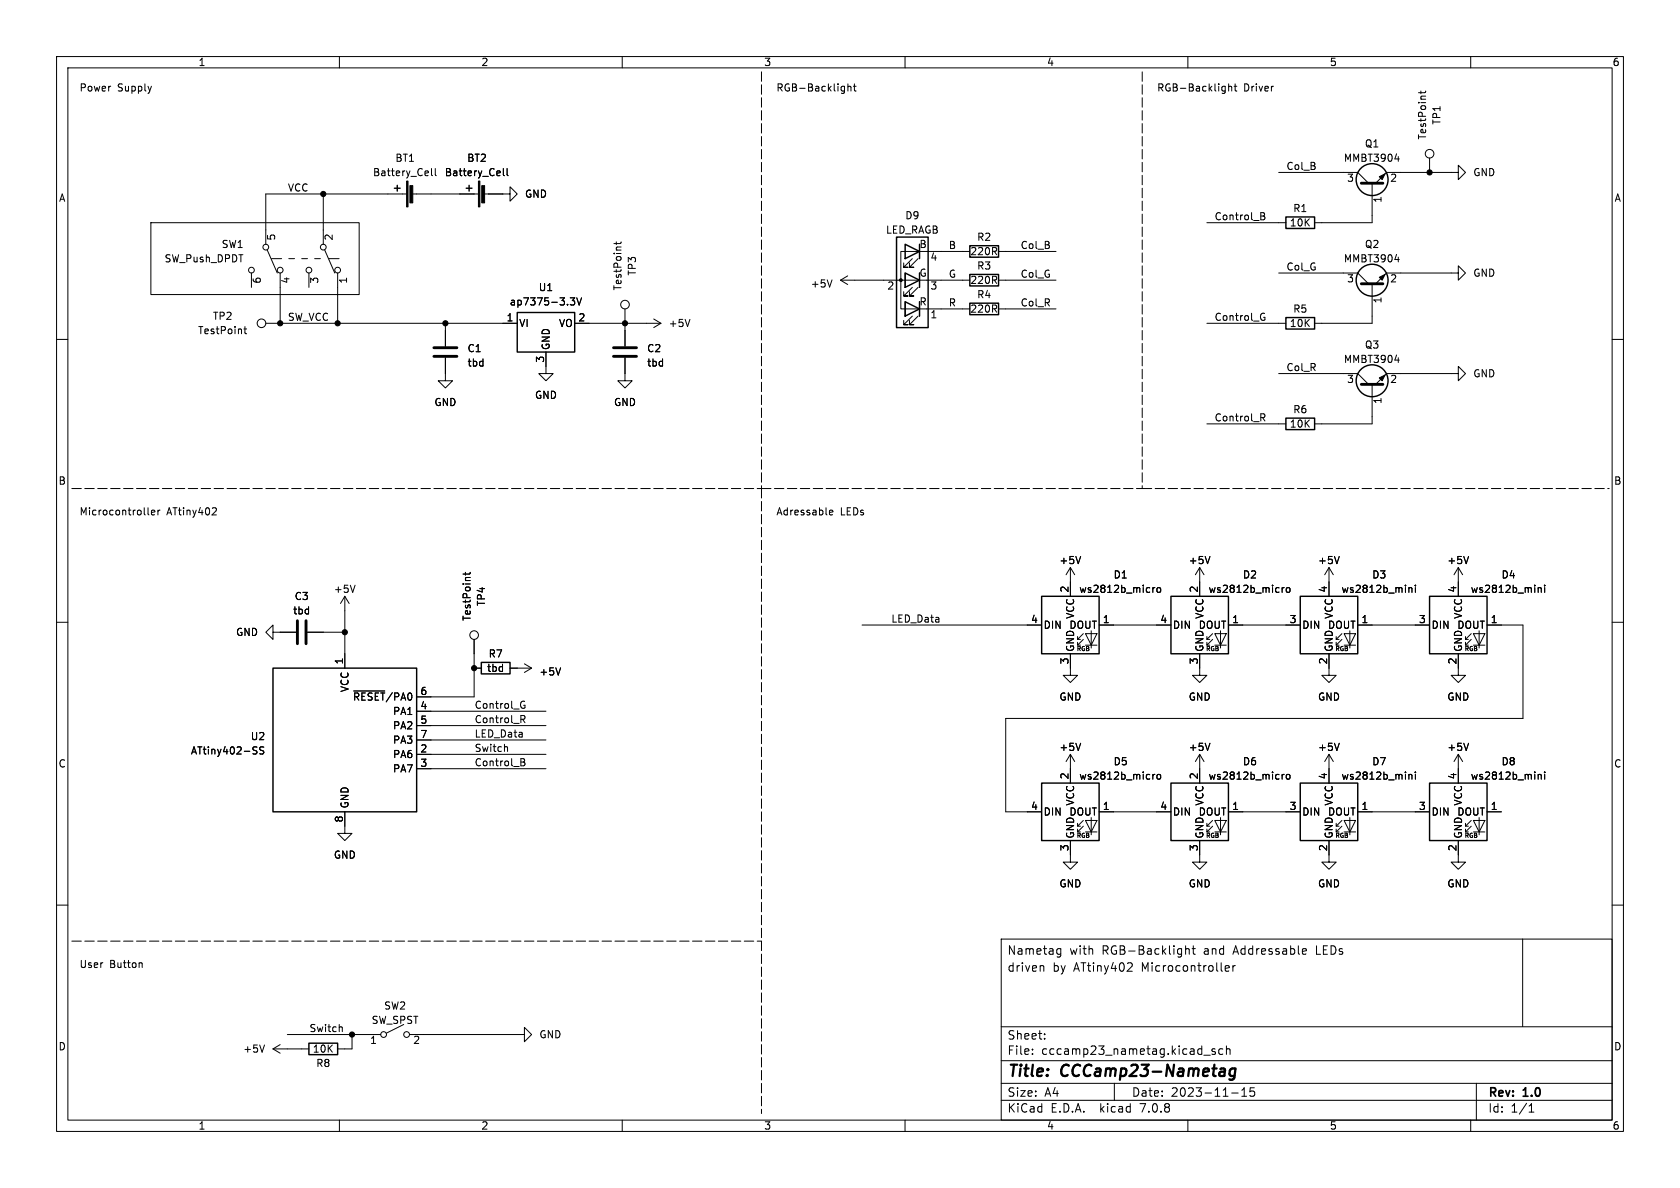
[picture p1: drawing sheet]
<svg xmlns="http://www.w3.org/2000/svg" width="297mm" height="210mm" viewBox="0 0 297 210" stroke-linecap="round" stroke-linejoin="round" font-family="sans-serif">
<g fill="none" stroke="#000" stroke-width=".18">
<path d="M10 10h277v190h-277zM12 12h273v186h-273zM60 10v2M110 10v2M149.9 14.8v1.3M149.9 15.4l.2-.2 .3 .1v.8M150.9 15.2h.5M151 14.8v1.1l.4 .2M160 10v2M210 10v2M217.2 15.4l.2-.2 .3 .1 .1 .8M217.2 14.8v1.3"/>
<path d="M218.2 15.2h.5M218.4 14.8v1.1l.3 .2M251.2 16.1v.5M252 16.1l-.1 .3h-1.1M260 10v2M26.7 39.4h36.8v12.7h-36.8zM57.1 34.3v8.9M71.9 34.3h-24.9v8.9M72.9 34.3h11.7M76.3 29.8v1.1l.2 .2M76.9 29.8v1.1l.2 .2M85.6 34.3h4.6v-1.3l1.2 1.3-1.2 1.3v-1.3"/>
<path d="M89 29.8v1.1l.2 .2M89.6 29.8v1.1l.2 .2M213.4 39.4h13.9M222.9 37.6l.6 .1 .1 .3-.3 .2M222.9 38.2h.4M223.3 38.2l.3 .2v.3l-.7 .2M226.1 30.5h13.9l1.9 1.9M242.6 32.4v7h-10.2M246.6 28.1h.8M247.2 27.7v.8M252.7 27.9v2.6M257.8 30.5v1.3l1.3-1.3-1.3-1.3v1.3h-12.7l-1.9 1.9"/>
<path d="M10 60h2M43.1 58.2h.5M43.3 57.7v1.1l.3 .2M44.4 48.3v2.5M47 57.2h44.4M47.2 44.2l1.8 4.1M48 45.7h1.8M49.5 48.3v8.9M51.1 45.7h1M53.3 45.7h1.1M54.6 48.3v2.5M55.6 45.7h1"/>
<path d="M57.4 44.2l1.8 4.1M58.2 45.7h1.7M59.7 48.3v8.9M78.7 57.2v4M100.8 52.6h.8l-.4 .5 .3 .2v.5l-.1 .1-.6-.1M101.6 57.2h15.2M102 52.6l.4 1.3 .4-1.3M109 42.8v.4M109.8 42.8l-.2 .3h-1.1M110.5 54.6v6.6M115.6 56.4l1.2 .8M116.8 57.2l-1.2 .7"/>
<path d="M122 56.5l-.5 1.2M147.1 49.5l-.4 1.2M148.6 49.5h14M148.6 49.5l1.3 .8M149.9 48.8l-1.3 .7M160 48.3v2.5zM160 50.8h.1M160 53.3v2.6zM160 55.9h.1M161.3 45.7l-1.5 1.5h.7h-.7v-.7M161.3 50.8l-1.5 1.5h.7h-.7v-.7M161.3 55.9l-1.5 1.5h.7h-.7v-.8"/>
<path d="M162.3 45.7l-1.5 1.5h.7h-.7v-.7M162.3 50.8l-1.5 1.5h.7h-.7v-.7M162.3 55.9l-1.5 1.5h.7h-.7v-.8M162.6 48.3v2.5M162.6 53.3v2.6M162.6 44.5h-3.3v10.1h3.3M163.8 54.6h7.6M163.8 49.5h7.6M163.8 44.5h7.6M176.5 54.6h10.2M176.5 49.5h10.2M176.5 44.5h10.2"/>
<path d="M213.4 57.2h13.9M223.1 55.4h.5M223.4 56.1h.2v.4l-.2 .1h-.3M226.1 48.3h13.9l1.9 1.9M242.6 50.2v7h-10.2M246.6 45.9h.8M247.2 45.5v.8M257.8 48.3v1.2l1.3-1.2-1.3-1.3v1.3h-12.7l-1.9 1.9M285 60h2M78.7 63.2v4.1h1.3l-1.3 1.3-1.2-1.3h1.2M96.5 62.2v3.8h1.3l-1.3 1.3-1.3-1.3h1.3M110.5 63.2v4.1h1.3l-1.3 1.3-1.3-1.3h1.3"/>
<path d="M213.4 74.9h13.9M222.9 73.1h.5l.2 .3-.1 .4h-.6M223.2 73.8l.4 .6M226.1 66h13.9l1.9 1.9M242.6 67.9v7h-10.2M246.6 63.7h.8M247.2 63.2v.9M257.8 66v1.3l1.3-1.3-1.3-1.2v1.2h-12.7l-1.9 1.9M26.2 90.8l.1 .2M26.8 90.6l.6-.1-.1-.3h-.3l-.2 .2v.6h.5M27.9 90.2v.8M28.3 90.2l-.4 .2"/>
<path d="M37.7 89.8h.4l.2 .3-.8 .9h.8M146.6 90.6l.6-.1v-.3h-.4l-.2 .2 .1 .6h.5M191 98.4l-.4 1.2M213.9 98.4l-.4 1.2M236.8 98.4l-.5 1.2M259.6 98.4l-.4 1.2M10 110h2M48.3 111.8v-1.3l-1.3 1.3 1.3 1.2v-1.2h4M54.4 111.8h6.6M61 105.4v12.7M61 105.4l-.8 1.3M61 105.4l.7 1.3"/>
<path d="M62.8 103.4l-.4 1.3M82.3 101.2v.5M83.1 101.2l-.2 .3h-1M83.8 113v10.2h-10.1M83.8 118.1h1.3M90.2 118.1h3.8M92.7 117.3l1.3 .8M94 118.1l-1.3 .8M99.1 118.1l-.4 1.2M152.4 110.5h31.7M189.2 115.6v3.8h1.3l-1.3 1.3-1.2-1.3h1.2M189.2 100.3v5.1"/>
<path d="M189.2 100.3l-.7 1.3M189.2 100.3l.8 1.3M190.5 114h.5M190.5 113h.5M191.5 113l-1 1v-.5M191.5 112l-1 1v-.5M191.9 112h2l-1 2zM191.9 114h2M192.9 111.5v3.1M194.3 110.5h12.7M203.8 103.9v.8M204.2 103.9l-.4 .2"/>
<path d="M204.6 104l.2-.1 .3 .1 .1 .5-.1 .2h-.3l-.2-.1zM212.1 115.6v3.8h1.3l-1.3 1.3-1.3-1.3h1.3M212.1 100.3v5.1M212.1 100.3l-.8 1.3M212.1 100.3l.8 1.3M213.4 114h.5M213.4 113h.5M214.4 113l-1 1v-.5M214.4 112l-1 1v-.5M214.8 112h2l-1 2zM214.8 114h2M215.8 111.5v3.1"/>
<path d="M217.2 110.5h12.7M226.7 103.9v.8M227 103.9l-.3 .2M227.5 104l.1-.1 .4 .1 .1 .5-.2 .2h-.3l-.1-.1zM234.9 115.6v3.8h1.3l-1.3 1.3-1.2-1.3h1.2M234.9 100.3v5.1M234.9 100.3l-.7 1.3M234.9 100.3l.8 1.3M236.2 114h.5M236.2 113h.5M237.2 113l-1 1v-.5M237.2 112l-1 1v-.5"/>
<path d="M237.6 112h2l-1 2zM237.6 114h2M238.6 111.5v3.1M240 110.5h12.7M249.1 104l.2-.1h.3v.8M249.1 103.9v.8M250.2 103.4v.2M250.2 103.9v.8M257.8 115.6v3.8h1.3l-1.3 1.3-1.3-1.3h1.3M257.8 100.3l-.8 1.3M257.8 100.3v5.1M257.8 100.3l.8 1.3"/>
<path d="M259.1 114h.5M259.1 113h.5M260.1 113l-1 1v-.5M260.1 112l-1 1v-.5M260.5 112h2l-1 2zM260.5 114h2M261.5 111.5v3.1M262.9 110.5h6.3v16.5h-91.4v16.5h6.3M271.9 104l.2-.1h.3l.1 .8M271.9 103.9v.8M273.1 103.4v.2M273.1 103.9v.8"/>
<path d="M285 110h2M44.9 132.6l.4 .2 .1 .3-.2 .2h-.3M44.9 132l.5 .1M46.6 132.1l-.4-.1-.2 .1v.4l.5 .3 .1 .3-.2 .2-.5-.1M62.5 122.1h5.5M73.7 133.4h22.8M73.7 135.9h22.8M73.7 125.7h22.8M73.7 128.3h22.8M73.7 130.8h22.8M89.4 132l.3 .2v.6M92.1 126.5h.5l.2 .2-.1 .4-.6 .1"/>
<path d="M92.1 134.1l.6 .1v.3l-.2 .2M92.1 134.7h.4M92.3 124h.4M92.4 127.2l.4 .6M92.5 134.7l.3 .3-.1 .3-.6 .1M92.6 124.7h.2v.4l-.2 .1h-.3M189.2 133.4v5M189.2 133.4l-.7 1.2M189.2 133.4l.8 1.2M191 131.4l-.4 1.3M203.8 136.9v.8M204.2 136.9l-.4 .2"/>
<path d="M204.7 137l.3-.1 .2 .2v.4l-.2 .2h-.3l-.2-.2zM212.1 133.4v5M212.1 133.4l-.8 1.2M212.1 133.4l.8 1.2M213.9 131.4l-.4 1.3M226.7 136.9v.8M227 136.9l-.3 .2M227.5 137l.3-.1 .3 .2v.4l-.3 .2h-.3l-.1-.2zM234.9 133.4v5M234.9 133.4l-.7 1.2M234.9 133.4l.8 1.2M236.8 131.4l-.5 1.3"/>
<path d="M249.1 136.9v.8M249.1 137l.2-.1 .3 .1v.7M250.2 136.5v.1M250.2 136.9v.8M257.8 133.4v5M257.8 133.4l-.8 1.2M257.8 133.4l.8 1.2M259.6 131.4l-.4 1.3M271.9 136.9v.8M271.9 137l.2-.1 .3 .1 .1 .7M273.1 136.5v.1M273.1 136.9v.8"/>
<path d="M10 160h2M61 143.5v3.8h1.2l-1.2 1.3-1.3-1.3h1.3M189.2 148.6v3.8h1.3l-1.3 1.3-1.2-1.3h1.2M190.5 147.1h.5M190.5 146.1h.5M191.5 146.1l-1 1v-.5M191.5 145l-1 1.1v-.6M191.9 145h2l-1 2.1zM191.9 147.1h2M192.9 144.5v3.1M194.3 143.5h12.7M212.1 148.6v3.8h1.3l-1.3 1.3-1.3-1.3h1.3"/>
<path d="M213.4 147.1h.5M213.4 146.1h.5M214.4 146.1l-1 1v-.5M214.4 145l-1 1.1v-.6M214.8 145h2l-1 2.1zM214.8 147.1h2M215.8 144.5v3.1M217.2 143.5h12.7M234.9 148.6v3.8h1.3l-1.3 1.3-1.2-1.3h1.2M236.2 147.1h.5M236.2 146.1h.5M237.2 146.1l-1 1v-.5"/>
<path d="M237.2 145l-1 1.1v-.6M237.6 145h2l-1 2.1zM237.6 147.1h2M238.6 144.5v3.1M240 143.5h12.7M257.8 148.6v3.8h1.3l-1.3 1.3-1.3-1.3h1.3M259.1 147.1h.5M259.1 146.1h.5M260.1 146.1l-1 1v-.5M260.1 145l-1 1.1v-.6M260.5 145h2l-1 2.1zM260.5 147.1h2"/>
<path d="M261.5 144.5v3.1M262.9 143.5h2.5M285 160h2M25 170.2l.1 .2v.6M177 166h108v32h-108zM184.1 170.7l.4 .1v.1v.8M187 168.6h.5M187 167.8h.5M187.5 167.7v1.2l-.1 .2-.4 .1M199.9 170.2l.3 .3-.1 .3-.9 .9h1M209.6 167.8l.2-.1 .4 .1v.9M209.6 167.2v1.5"/>
<path d="M210.7 167.7h.6M211 167.2v1.3l.3 .2M216.6 171.2l.7-.1-.1-.3-.4-.1-.2 .2 .1 .7h.5M218 170.7v1M218.4 170.7l-.3 .1-.1 .2M230.5 167.7l.4 .1 .1 .3-.8 .1M230.9 168.6l-.4 .1M269.2 166v15.5M46.8 184.7l-.5 1.3M48.3 185.4h6.3M48.3 185.4l1.2 .8M49.5 184.7l-1.2 .7"/>
<path d="M50.8 182.9h16.5M60 198v2M60.2 181.5l.3 .2v.7M62.2 182.9v2.5h-2.5M71.4 181.1l-3.1 1.5M72.4 182.9h20.3v-1.3l1.3 1.3-1.3 1.3v-1.3M110 198v2M160 198v2M177 194.5h108M177 191.5h108M177 187.5h108M177 181.5h108"/>
<path d="M182.5 186.3v.1M182.5 185.5v.1M184.7 183.6v.1M184.7 182.8v.1M197 191.5v3M210 198v2M212.8 186.5h1.2M214.8 185.5l-.3-.1-.3 .2 .1 .2 .5 .2v.3h-.6M216.2 185.5l-.5-.1-.2 .3v.4l.1 .2h.6M216.8 185.5l.2-.1 .4 .1 .1 .9M216.8 184.9v1.5M217.7 193.2h1.2"/>
<path d="M219.5 193.8h.9M219.5 192.7l.5-.4v1.5M221.7 192.3h-.7v.7l.2-.1h.5l.1 .3-.1 .5-.2 .1-.5-.1M260 198v2M261 191.5v6.5M270.3 196.6h.9M270.3 195.5l.4-.4v1.5"/>
<circle cx="252.7" cy="27.2" r=".76"/>
<circle cx="44.5" cy="47.8" r=".51"/>
<circle cx="46.2" cy="57.1" r=".76"/>
<circle cx="47" cy="43.7" r=".51"/>
<circle cx="49.5" cy="47.8" r=".51"/>
<circle cx="54.6" cy="47.8" r=".51"/>
<circle cx="57.2" cy="43.7" r=".51"/>
<circle cx="59.7" cy="47.8" r=".51"/>
<circle cx="110.5" cy="53.8" r=".76"/>
<circle cx="83.8" cy="112.3" r=".76"/>
<circle cx="67.8" cy="182.9" r=".51"/>
<circle cx="71.9" cy="182.9" r=".51"/>
</g>
<path d="M216.3 188.9l.3 .3-.2 1M216.5 190.1l-.2 .1M216.6 189.4h-.7M218.4 189a.66 .66 0 0 0-1 .3l-.1 .5 .2 .3 .2 .1 .6-.1M218.4 188.9l-.2 1.6a.6 .6 0 0 1-.9 .3" fill="none" stroke="#000" stroke-width=".4"/>
<g fill="none" stroke="#000" stroke-width=".25">
<path d="M69.7 33.3h1M70.2 32.8v1M82.4 33.3h1M82.9 32.8v1M227.3 38.4h5.1v2h-5.1zM91.4 55.2h10.2v7h-10.2zM158.5 41.9h5.6v16h-5.6zM160 43.2l2.6 1.3-2.6 1.2zM160 48.3l2.6 1.2-2.6 1.3zM160 53.3l2.6 1.3-2.6 1.3zM162.6 43.2v2.5M162.6 48.3v2.5"/>
<path d="M162.6 53.3v2.6M171.4 53.6h5.1v2h-5.1zM171.4 48.5h5.1v2h-5.1zM171.4 43.4h5.1v2.1h-5.1zM227.3 56.1h5.1v2.1h-5.1zM227.3 73.9h5.1v2h-5.1zM48.3 118.1h25.4v25.4h-25.4zM85.1 117.1h5.1v2h-5.1zM184.1 105.4h10.2v10.2h-10.2zM207 105.4h10.2v10.2h-10.2zM229.9 105.4h10.1v10.2h-10.1zM252.7 105.4h10.2v10.2h-10.2z"/>
<path d="M184.1 138.4h10.2v10.2h-10.2zM207 138.4h10.2v10.2h-10.2zM229.9 138.4h10.1v10.2h-10.1zM252.7 138.4h10.2v10.2h-10.2zM54.6 184.4h5.1v2h-5.1z"/>
<circle cx="242.6" cy="31.7" r="2.82"/>
<circle cx="242.6" cy="49.5" r="2.82"/>
<circle cx="242.6" cy="67.3" r="2.82"/>
</g>
<g fill="#000" stroke="#000" stroke-width=".18">
<path d="M71.9 32h.2v4.6h-.2zM72.5 32.8h.5v3.1h-.5zM84.6 32h.2v4.6h-.2zM85.2 32.8h.5v3.1h-.5zM243.8 31.2l1.1-.5-.6 1.1zM243.8 49l1.1-.5-.6 1zM243.8 66.8l1.1-.5-.6 1z"/>
<circle cx="57.1" cy="34.3" r=".46"/>
<circle cx="252.7" cy="30.5" r=".46"/>
<circle cx="49.5" cy="57.2" r=".46"/>
<circle cx="59.7" cy="57.2" r=".46"/>
<circle cx="78.7" cy="57.2" r=".46"/>
<circle cx="110.5" cy="57.2" r=".46"/>
<circle cx="159.3" cy="49.5" r=".25"/>
<circle cx="61" cy="111.8" r=".46"/>
<circle cx="83.8" cy="118.1" r=".46"/>
<circle cx="62.2" cy="182.9" r=".46"/>
</g>
<path d="M240.7 32.4h3.8M240.7 50.2h3.8M76.7 63h4.1M76.7 61.5h4.1M108.5 63h4M108.5 61.5h4M240.7 67.9h3.8M52.6 109.7v4.1M54.1 109.7v4.1" fill="none" stroke="#000" stroke-width=".51"/>
<path d="M134.6 12.7v73.7M201.9 12.7v73.7M12.7 86.4h121.9M134.6 86.4v110.5M134.6 86.4h67.3M201.9 86.4h82.6M201.9 86.4h.1M12.7 166.4h121.9" fill="none" stroke="#000" stroke-width=".18" stroke-dasharray="1.7 .6"/>
<g font-size="2.8">
<text x="178" y="190.9">Title:</text>
<text x="187.7" y="190.9">CCCamp23-Nametag</text>
</g>
<g font-size="2.1">
<text x="178" y="172">driven</text>
<text x="178" y="169">Nametag</text>
<text x="186.1" y="172">by</text>
<text x="189.1" y="169">with</text>
<text x="189.9" y="172">ATtiny402</text>
<text x="194.9" y="169">RGB-Backlight</text>
<text x="202" y="172">Microcontroller</text>
<text x="213" y="169">and</text>
<text x="218.3" y="169">Addressable</text>
<text x="233.1" y="169">LEDs</text>
<text x="178" y="184">Sheet:</text>
<text x="178" y="186.7">File:</text>
<text x="184.1" y="186.7">cccamp23_nametag.kicad_sch</text>
<text x="178" y="196.9">KiCad</text>
<text x="178" y="194.1">Size:</text>
<text x="184.7" y="194.1">A4</text>
<text x="185.7" y="196.9">E.D.A.</text>
<text x="194.6" y="196.9">kicad</text>
<text x="200" y="194.1">Date:</text>
<text x="201.8" y="196.9">7.0.8</text>
<text x="207" y="194.1">2023-11-15</text>
<text x="263" y="194.3">Rev:</text>
<text x="263" y="196.9">Id:</text>
<text x="267.1" y="196.9">1/1</text>
<text x="269.4" y="194.3">1.0</text>
</g>
<g font-size="1.8">
<text x="35" y="11.9">1</text>
<text x="85" y="11.9">2</text>
<text x="135" y="11.9">3</text>
<text x="185" y="11.9">4</text>
<text x="235" y="11.9">5</text>
<text x="285" y="11.9">6</text>
<text x="14" y="16.3">Power</text>
<text x="20.8" y="16.3">Supply</text>
<text x="137.2" y="16.3">RGB-Backlight</text>
<text x="204.5" y="16.3">RGB-Backlight</text>
<text x="219.9" y="16.3">Driver</text>
<text x="254.9" y="22.1" transform="rotate(-90 254.9 22.1)">TP1</text>
<text x="69.8" y="28.8">BT1</text>
<text x="82.5" y="28.8">BT2</text>
<text x="237.5" y="28.8">MMBT3904</text>
<text x="241.2" y="26.3">Q1</text>
<text x="252.3" y="24.8" transform="rotate(-90 252.3 24.8)">TestPoint</text>
<text x="10.3" y="35.9">A</text>
<text x="50.8" y="33.9">VCC</text>
<text x="65.8" y="31.3">Battery_Cell</text>
<text x="78.5" y="31.3">Battery_Cell</text>
<text x="92.7" y="35.2">GND</text>
<text x="227.3" y="30.1">Col_B</text>
<text x="238.1" y="32.5">3</text>
<text x="244.6" y="35.9" transform="rotate(-90 244.6 35.9)">1</text>
<text x="245.7" y="32.5">2</text>
<text x="260.4" y="31.3">GND</text>
<text x="285.3" y="35.9">A</text>
<text x="156.5" y="41.5">LED_RAGB</text>
<text x="159.9" y="39">D9</text>
<text x="214.6" y="39">Control_B</text>
<text x="227.9" y="40.2">10K</text>
<text x="228.5" y="37.7">R1</text>
<text x="29" y="46.6">SW_Push_DPDT</text>
<text x="39.1" y="44">SW1</text>
<text x="49" y="42.6" transform="rotate(-90 49 42.6)">5</text>
<text x="59.1" y="42.6" transform="rotate(-90 59.1 42.6)">2</text>
<text x="162.4" y="44.1">B</text>
<text x="164.4" y="46.4">4</text>
<text x="167.6" y="44.1">B</text>
<text x="171.4" y="45.3">220R</text>
<text x="172.6" y="47.9">R3</text>
<text x="172.6" y="42.8">R2</text>
<text x="180.3" y="44.1">Col_B</text>
<text x="227.3" y="47.9">Col_G</text>
<text x="237.5" y="46.6">MMBT3904</text>
<text x="241.2" y="44">Q2</text>
<text x="46.4" y="50.2" transform="rotate(-90 46.4 50.2)">6</text>
<text x="51.5" y="50.2" transform="rotate(-90 51.5 50.2)">4</text>
<text x="56.6" y="50.2" transform="rotate(-90 56.6 50.2)">3</text>
<text x="61.7" y="50.2" transform="rotate(-90 61.7 50.2)">1</text>
<text x="95.1" y="51.7">U1</text>
<text x="110.1" y="51.4" transform="rotate(-90 110.1 51.4)">TestPoint</text>
<text x="112.6" y="48.8" transform="rotate(-90 112.6 48.8)">TP3</text>
<text x="143.2" y="51">+5V</text>
<text x="156.8" y="51.5">2</text>
<text x="162.4" y="49.1">G</text>
<text x="164.4" y="51.5">3</text>
<text x="167.6" y="49.2">G</text>
<text x="171.4" y="50.4">220R</text>
<text x="172.6" y="52.9">R4</text>
<text x="180.3" y="49.2">Col_G</text>
<text x="238.1" y="50.2">3</text>
<text x="244.6" y="53.7" transform="rotate(-90 244.6 53.7)">1</text>
<text x="245.7" y="50.2">2</text>
<text x="260.4" y="49.1">GND</text>
<text x="34.9" y="59.3">TestPoint</text>
<text x="37.5" y="56.7">TP2</text>
<text x="50.8" y="56.8">SW_VCC</text>
<text x="89.5" y="56.9">1</text>
<text x="90" y="54.2">ap7375-3.3V</text>
<text x="91.7" y="58">VI</text>
<text x="98.7" y="58">VO</text>
<text x="102.2" y="56.9">2</text>
<text x="118.1" y="58">+5V</text>
<text x="162.4" y="54.2">R</text>
<text x="164.4" y="56.6">1</text>
<text x="167.6" y="54.3">R</text>
<text x="171.4" y="55.5">220R</text>
<text x="180.3" y="54.3">Col_R</text>
<text x="214.6" y="56.8">Control_G</text>
<text x="227.9" y="58">10K</text>
<text x="228.5" y="55.5">R5</text>
<text x="82.6" y="62.5">C1</text>
<text x="82.6" y="65">tbd</text>
<text x="96.3" y="64.2" transform="rotate(-90 96.3 64.2)">3</text>
<text x="97.4" y="62" transform="rotate(-90 97.4 62)">GND</text>
<text x="114.3" y="62.5">C2</text>
<text x="114.3" y="65">tbd</text>
<text x="227.3" y="65.7">Col_R</text>
<text x="237.5" y="64.4">MMBT3904</text>
<text x="241.2" y="61.8">Q3</text>
<text x="76.7" y="72">GND</text>
<text x="94.5" y="70.7">GND</text>
<text x="108.5" y="72">GND</text>
<text x="238.1" y="68">3</text>
<text x="244.6" y="71.5" transform="rotate(-90 244.6 71.5)">1</text>
<text x="245.7" y="68">2</text>
<text x="260.4" y="66.9">GND</text>
<text x="214.6" y="74.6">Control_R</text>
<text x="227.9" y="75.8">10K</text>
<text x="228.5" y="73.3">R6</text>
<text x="10.3" y="85.9">B</text>
<text x="285.3" y="85.9">B</text>
<text x="14" y="91.2">Microcontroller</text>
<text x="29.5" y="91.2">ATtiny402</text>
<text x="137.2" y="91.2">Adressable</text>
<text x="148.6" y="91.2">LEDs</text>
<text x="187.2" y="99.9">+5V</text>
<text x="210.1" y="99.9">+5V</text>
<text x="232.9" y="99.9">+5V</text>
<text x="255.8" y="99.9">+5V</text>
<text x="52" y="106.3">C3</text>
<text x="58.9" y="105">+5V</text>
<text x="86" y="107.2" transform="rotate(-90 86 107.2)">TP4</text>
<text x="189" y="104.8" transform="rotate(-90 189 104.8)">2</text>
<text x="190.7" y="105">ws2812b_micro</text>
<text x="196.8" y="102.5">D1</text>
<text x="211.8" y="104.8" transform="rotate(-90 211.8 104.8)">2</text>
<text x="213.6" y="105">ws2812b_micro</text>
<text x="219.6" y="102.5">D2</text>
<text x="234.7" y="104.8" transform="rotate(-90 234.7 104.8)">4</text>
<text x="237.1" y="105">ws2812b_mini</text>
<text x="242.5" y="102.5">D3</text>
<text x="257.6" y="104.8" transform="rotate(-90 257.6 104.8)">4</text>
<text x="259.9" y="105">ws2812b_mini</text>
<text x="265.4" y="102.5">D4</text>
<text x="41.6" y="112.6">GND</text>
<text x="51.7" y="108.8">tbd</text>
<text x="83.4" y="109.9" transform="rotate(-90 83.4 109.9)">TestPoint</text>
<text x="157.5" y="110.1">LED_Data</text>
<text x="182.2" y="110.2">4</text>
<text x="184.4" y="111.4">DIN</text>
<text x="189" y="111.4">DOUT</text>
<text x="190.1" y="109.5" transform="rotate(-90 190.1 109.5)">VCC</text>
<text x="194.9" y="110.2">1</text>
<text x="205" y="110.2">4</text>
<text x="207.3" y="111.4">DIN</text>
<text x="211.8" y="111.4">DOUT</text>
<text x="213" y="109.5" transform="rotate(-90 213 109.5)">VCC</text>
<text x="217.7" y="110.2">1</text>
<text x="227.9" y="110.2">3</text>
<text x="230.1" y="111.4">DIN</text>
<text x="234.7" y="111.4">DOUT</text>
<text x="235.8" y="109.5" transform="rotate(-90 235.8 109.5)">VCC</text>
<text x="240.6" y="110.2">1</text>
<text x="250.8" y="110.2">3</text>
<text x="253" y="111.4">DIN</text>
<text x="257.5" y="111.4">DOUT</text>
<text x="258.7" y="109.5" transform="rotate(-90 258.7 109.5)">VCC</text>
<text x="263.5" y="110.2">1</text>
<text x="60.7" y="117.5" transform="rotate(-90 60.7 117.5)">1</text>
<text x="86" y="119">tbd</text>
<text x="86.3" y="116.4">R7</text>
<text x="95.3" y="119.6">+5V</text>
<text x="189" y="117.5" transform="rotate(-90 189 117.5)">3</text>
<text x="190.1" y="115.3" transform="rotate(-90 190.1 115.3)">GND</text>
<text x="211.8" y="117.5" transform="rotate(-90 211.8 117.5)">3</text>
<text x="213" y="115.3" transform="rotate(-90 213 115.3)">GND</text>
<text x="234.7" y="117.5" transform="rotate(-90 234.7 117.5)">2</text>
<text x="235.8" y="115.3" transform="rotate(-90 235.8 115.3)">GND</text>
<text x="257.6" y="117.5" transform="rotate(-90 257.6 117.5)">2</text>
<text x="258.7" y="115.3" transform="rotate(-90 258.7 115.3)">GND</text>
<text x="61.8" y="122.4" transform="rotate(-90 61.8 122.4)">VCC</text>
<text x="62.3" y="124.1">~{RESET}/PA0</text>
<text x="74.2" y="125.5">4</text>
<text x="74.2" y="122.9">6</text>
<text x="83.8" y="125.4">Control_G</text>
<text x="187.2" y="124.1">GND</text>
<text x="210.1" y="124.1">GND</text>
<text x="232.9" y="124.1">GND</text>
<text x="255.8" y="124.1">GND</text>
<text x="44.2" y="131">U2</text>
<text x="69.4" y="126.6">PA1</text>
<text x="69.4" y="129.1">PA2</text>
<text x="69.4" y="131.7">PA3</text>
<text x="74.2" y="128">5</text>
<text x="74.2" y="130.6">7</text>
<text x="83.8" y="127.9">Control_R</text>
<text x="83.8" y="130.5">LED_Data</text>
<text x="10.3" y="135.9">C</text>
<text x="33.7" y="133.6">ATtiny402-SS</text>
<text x="69.4" y="134.2">PA6</text>
<text x="69.4" y="136.8">PA7</text>
<text x="74.2" y="133.1">2</text>
<text x="74.2" y="135.6">3</text>
<text x="83.8" y="133">Switch</text>
<text x="83.8" y="135.5">Control_B</text>
<text x="187.2" y="132.9">+5V</text>
<text x="189" y="137.9" transform="rotate(-90 189 137.9)">2</text>
<text x="196.8" y="135.5">D5</text>
<text x="210.1" y="132.9">+5V</text>
<text x="211.8" y="137.9" transform="rotate(-90 211.8 137.9)">2</text>
<text x="219.6" y="135.5">D6</text>
<text x="232.9" y="132.9">+5V</text>
<text x="234.7" y="137.9" transform="rotate(-90 234.7 137.9)">4</text>
<text x="242.5" y="135.5">D7</text>
<text x="255.8" y="132.9">+5V</text>
<text x="257.6" y="137.9" transform="rotate(-90 257.6 137.9)">4</text>
<text x="265.4" y="135.5">D8</text>
<text x="285.3" y="135.9">C</text>
<text x="61.8" y="143" transform="rotate(-90 61.8 143)">GND</text>
<text x="182.2" y="143.3">4</text>
<text x="190.1" y="142.5" transform="rotate(-90 190.1 142.5)">VCC</text>
<text x="190.7" y="138">ws2812b_micro</text>
<text x="194.9" y="143.3">1</text>
<text x="205" y="143.3">4</text>
<text x="213" y="142.5" transform="rotate(-90 213 142.5)">VCC</text>
<text x="213.6" y="138">ws2812b_micro</text>
<text x="217.7" y="143.3">1</text>
<text x="227.9" y="143.3">3</text>
<text x="235.8" y="142.5" transform="rotate(-90 235.8 142.5)">VCC</text>
<text x="237.1" y="138">ws2812b_mini</text>
<text x="240.6" y="143.3">1</text>
<text x="250.8" y="143.3">3</text>
<text x="258.7" y="142.5" transform="rotate(-90 258.7 142.5)">VCC</text>
<text x="259.9" y="138">ws2812b_mini</text>
<text x="263.5" y="143.3">1</text>
<text x="60.7" y="145.5" transform="rotate(-90 60.7 145.5)">8</text>
<text x="184.4" y="144.4">DIN</text>
<text x="189" y="144.4">DOUT</text>
<text x="190.1" y="148.3" transform="rotate(-90 190.1 148.3)">GND</text>
<text x="207.3" y="144.4">DIN</text>
<text x="211.8" y="144.4">DOUT</text>
<text x="213" y="148.3" transform="rotate(-90 213 148.3)">GND</text>
<text x="230.1" y="144.4">DIN</text>
<text x="234.7" y="144.4">DOUT</text>
<text x="235.8" y="148.3" transform="rotate(-90 235.8 148.3)">GND</text>
<text x="253" y="144.4">DIN</text>
<text x="257.5" y="144.4">DOUT</text>
<text x="258.7" y="148.3" transform="rotate(-90 258.7 148.3)">GND</text>
<text x="58.9" y="152">GND</text>
<text x="189" y="150.6" transform="rotate(-90 189 150.6)">3</text>
<text x="211.8" y="150.6" transform="rotate(-90 211.8 150.6)">3</text>
<text x="234.7" y="150.6" transform="rotate(-90 234.7 150.6)">2</text>
<text x="257.6" y="150.6" transform="rotate(-90 257.6 150.6)">2</text>
<text x="187.2" y="157.1">GND</text>
<text x="210.1" y="157.1">GND</text>
<text x="232.9" y="157.1">GND</text>
<text x="255.8" y="157.1">GND</text>
<text x="14" y="171.2">User</text>
<text x="19.4" y="171.2">Button</text>
<text x="67.8" y="178.7">SW2</text>
<text x="10.3" y="185.9">D</text>
<text x="54.6" y="182.5">Switch</text>
<text x="65.3" y="184.9">1</text>
<text x="65.6" y="181.2">SW_SPST</text>
<text x="73" y="184.9">2</text>
<text x="95.3" y="183.7">GND</text>
<text x="285.3" y="185.9">D</text>
<text x="42.9" y="186.3">+5V</text>
<text x="55.2" y="186.3">10K</text>
<text x="55.8" y="188.8">R8</text>
<text x="35" y="199.9">1</text>
<text x="85" y="199.9">2</text>
<text x="135" y="199.9">3</text>
<text x="185" y="199.9">4</text>
<text x="235" y="199.9">5</text>
<text x="285" y="199.9">6</text>
</g>
<g font-size="1.1">
<text x="190.2" y="115.3">RGB</text>
<text x="213.1" y="115.3">RGB</text>
<text x="235.9" y="115.3">RGB</text>
<text x="258.8" y="115.3">RGB</text>
<text x="190.2" y="148.3">RGB</text>
<text x="213.1" y="148.3">RGB</text>
<text x="235.9" y="148.3">RGB</text>
<text x="258.8" y="148.3">RGB</text>
</g>
</svg>
